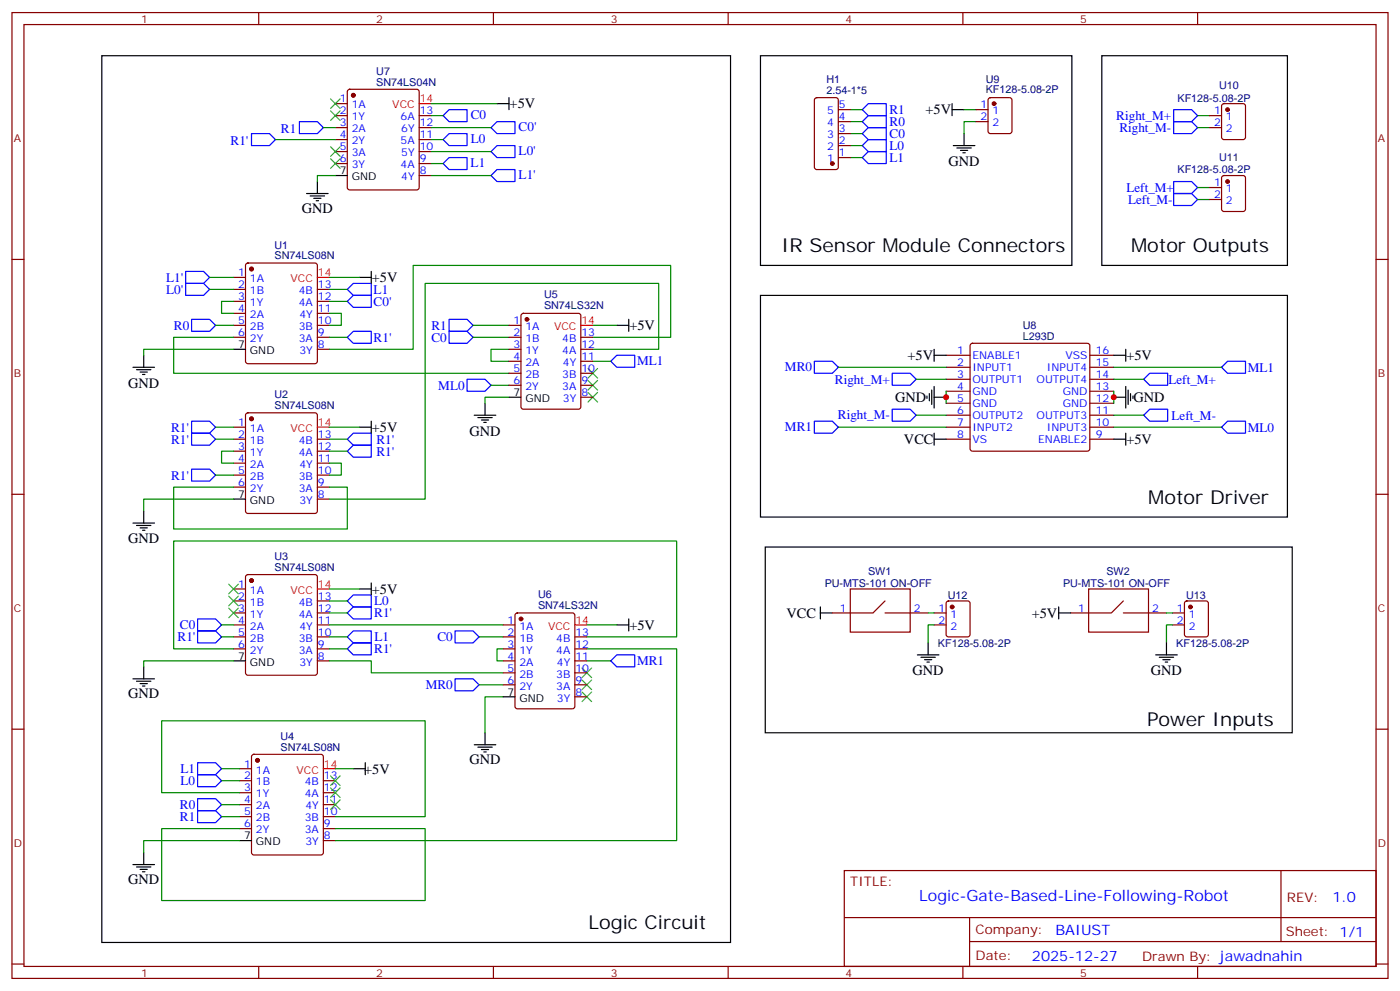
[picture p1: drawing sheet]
<svg xmlns="http://www.w3.org/2000/svg" width="412mm" height="292mm" viewBox="0 0 412 292" stroke-linecap="round" stroke-linejoin="round" font-family="sans-serif">
<g fill="none" stroke="#870000" stroke-width=".35">
<path d="M3.5 3.7h405.4v284.3h-405.4zM7.1 7.2h398.2v277.3h-398.2zM76.2 3.7v3.5M145.3 3.7v3.5M214.5 3.7v3.5M283.6 3.7v3.5M352.8 3.7v3.5M98.8 30.5h3.5M98.8 34h3.5M98.8 37.6h3.5M102.5 26.5l.5-.2h19.8l.5 .2 .2 .5v28.2l-.3 .5-.4 .2h-19.8l-.5-.2-.2-.5v-28.2zM123.5 34h3.5"/>
<path d="M123.5 37.6h3.5M240.1 29l.5-.2h5.6l.7 .4v20l-.4 .7h-5.9l-.7-.4v-20zM246.9 32.3h3.6M246.9 35.8h3.6M246.9 39.3h3.6M287.5 32.3h3.5M287.5 35.8h3.5M291.3 29l.4-.2h5.7l.6 .4 .1 9.4-.5 .7h-5.9l-.6-.4-.1-9.4zM356.3 34h3.5M356.3 37.6h3.5M360.1 30.7l.4-.2h5.7l.6 .4 .1 9.5-.5 .6-5.9 .1-.6-.5-.1-9.4zM98.8 41.1h3.5"/>
<path d="M98.8 44.6h3.5M98.8 48.2h3.5M123.5 41.1h3.5M123.5 44.6h3.5M123.5 48.2h3.5M123.5 51.7h3.5M246.9 42.9h3.6M246.9 46.4h3.6M356.3 55.2h3.5M356.3 58.7h3.5M360.1 51.9l.4-.2h5.7l.6 .4 .1 9.5-.5 .6-5.9 .1-.6-.5-.1-9.4zM3.5 76.4h3.6"/>
<path d="M72.6 77.6l.4-.2h19.8l.5 .2 .2 .5v28.3l-.2 .5-.5 .2h-19.8l-.5-.3-.2-.4v-28.3zM405.3 76.4h3.6M68.8 81.7h3.5M68.8 85.2h3.5M68.8 88.7h3.5M68.8 92.3h3.5M68.8 95.8h3.5M68.8 99.3h3.5M93.5 85.2h3.5M93.5 88.7h3.5M93.5 92.3h3.5M93.5 95.8h3.5"/>
<path d="M93.5 99.3h3.5M149.9 95.8h3.6M149.9 99.3h3.6M153.7 92.5l.5-.2h16.2l.6 .4 .1 27.1-.5 .6-16.4 .1-.7-.5v-27zM171.1 99.3h3.5M93.5 102.8h3.5M149.9 102.8h3.6M149.9 106.4h3.6M149.9 109.9h3.6M149.9 113.4h3.6M171.1 102.8h3.5M171.1 106.4h3.5"/>
<path d="M171.1 109.9h3.5M171.1 113.4h3.5M171.1 116.9h3.5M278.7 104.6h7.1M278.7 108.1h7.1M278.7 111.7h7.1M278.7 115.2h7.1M278.7 118.7h7.1M286 101.3l.5-.2h33.8l.5 .2 .2 .5v30.3l-.2 .5-.5 .2h-33.8l-.5-.2-.2-.5v-30.3zM321 104.6h7.1M321 108.1h7.1M321 111.7h7.1"/>
<path d="M321 115.2h7.1M321 118.7h7.1M68.8 125.8h3.5M68.8 129.3h3.5M68.8 132.8h3.5M68.8 136.3h3.5M68.8 139.9h3.5M72.6 121.7l.4-.2h19.8l.5 .2 .2 .5v28.3l-.2 .5-.5 .2h-19.8l-.5-.3-.2-.4v-28.3zM93.5 129.3h3.5M93.5 132.8h3.5M93.5 136.3h3.5M93.5 139.9h3.5"/>
<path d="M278.7 125.8h7.1M278.7 129.3h7.1M278.7 122.2h7.1M321 125.8h7.1M321 129.3h7.1M321 122.2h7.1M3.5 145.5h3.6M68.8 143.4h3.5M93.5 143.4h3.5M93.5 146.9h3.5M405.3 145.5h3.6M68.8 173.4h3.5"/>
<path d="M68.8 176.9h3.5M72.6 169.4l.4-.2h19.8l.5 .2 .2 .5v28.2l-.2 .5-.5 .2h-19.8l-.5-.2-.2-.5v-28.2zM93.5 176.9h3.5M250.5 173.4h17.6v12.7h-17.6zM260.7 176.9l-3.5 3.5h-12M278.9 177.1l.5-.2h5.6l.7 .4 .1 9.5-.5 .6-5.9 .1-.7-.5v-9.4zM320.7 173.4h17.6v12.7h-17.6zM330.9 176.9l-3.5 3.5h-12M349.1 177.1l.5-.2h5.6l.7 .4 .1 9.5-.5 .6-5.9 .1-.6-.5-.1-9.4zM68.8 180.4h3.5M68.8 184h3.5M68.8 187.5h3.5"/>
<path d="M68.8 191h3.5M93.5 180.4h3.5M93.5 184h3.5M93.5 187.5h3.5M93.5 191h3.5M93.5 194.6h3.5M148.2 184h3.5M148.2 187.5h3.5M148.2 191h3.5M148.2 194.6h3.5M148.2 198.1h3.5M151.9 180.7l.5-.3h16.2l.7 .5v27.1l-.4 .6-16.5 .1-.7-.5v-27z"/>
<path d="M169.3 187.5h3.6M169.3 191h3.6M169.3 194.6h3.6M169.3 198.1h3.6M260.7 180.4h12.7M275.2 180.4h3.5M275.2 184h3.5M330.9 180.4h12.7M345.4 180.4h3.5M345.4 184h3.5M3.5 214.7h3.6M148.2 201.6h3.5"/>
<path d="M169.3 201.6h3.6M169.3 205.1h3.6M405.3 214.7h3.6M70.6 226.3h3.5M70.6 229.8h3.5M70.6 233.4h3.5M70.6 236.9h3.5M74.3 222.3l.5-.2h19.7l.5 .2 .2 .5v28.2l-.2 .5-.5 .2h-19.7l-.5-.2-.2-.5v-28.2zM95.2 229.8h3.6M95.2 233.4h3.6M95.2 236.9h3.6M70.6 240.4h3.5"/>
<path d="M70.6 243.9h3.5M95.2 240.4h3.6M95.2 243.9h3.6M95.2 247.5h3.6M248.7 256.3h156.6v28.2h-156.6zM377.3 256.3v20.9M248.7 270.1h156.5M285.6 277.2h119.6M285.6 270.1v14.2M3.5 283.8h3.6M76.2 284.5v3.5M145.3 284.5v3.5"/>
<path d="M214.5 284.5v3.5M283.6 284.5v3.5M352.8 284.5v3.5M405.3 283.8h3.6"/>
</g>
<g fill="none" stroke="#00f" stroke-width=".35">
<path d="M74.1 39.3h5.3l1.7 1.8-1.7 1.8h-5.3zM88.2 35.8h5.3l1.7 1.8-1.7 1.7h-5.3zM130.5 34l1.8-1.7h5.3v3.5h-5.3zM132.3 39.3h5.3v3.6h-5.3l-1.8-1.8zM146.4 35.8h5.3v3.5h-5.3l-1.8-1.7zM255.8 30.5h5.3v3.5h-5.3l-1.8-1.7zM255.8 34h5.3v3.6h-5.3l-1.8-1.8zM255.8 37.6h5.3v3.5h-5.3l-1.8-1.8zM345.7 32.3h5.3l1.8 1.7-1.8 1.8h-5.3zM345.7 35.8h5.3l1.8 1.8-1.8 1.7h-5.3zM132.3 46.4h5.3v3.5h-5.3l-1.8-1.7zM146.4 49.9h5.3v3.5h-5.3l-1.8-1.7z"/>
<path d="M146.4 42.9h5.3v3.5h-5.3l-1.8-1.8zM255.8 41.1h5.3v3.5h-5.3l-1.8-1.7zM255.8 44.6h5.3v3.6h-5.3l-1.8-1.8zM345.7 57h5.3l1.8 1.7-1.8 1.8h-5.3zM345.7 53.4h5.3l1.8 1.8-1.8 1.8h-5.3zM54.7 79.9h5.3l1.7 1.8-1.7 1.7h-5.3zM54.7 83.4h5.3l1.7 1.8-1.7 1.8h-5.3zM56.4 94h5.3l1.8 1.8-1.8 1.7h-5.3zM102.3 85.2l1.8-1.8h5.3v3.6h-5.3zM102.3 99.3l1.8-1.8h5.3v3.6h-5.3zM104.1 87h5.3v3.5h-5.3l-1.8-1.8zM132.3 94h5.3l1.7 1.8-1.7 1.7h-5.3z"/>
<path d="M132.3 97.5h5.3l1.7 1.8-1.7 1.8h-5.3zM137.6 111.7h5.3l1.7 1.7-1.7 1.8h-5.3zM179.9 106.4l1.8-1.8h5.3v3.5h-5.3zM239.9 106.4h5.3l1.7 1.7-1.7 1.8h-5.3zM262.8 109.9h5.3l1.8 1.8-1.8 1.7h-5.3zM338.7 109.9h5.3v3.5h-5.3l-1.8-1.7zM361.6 106.4h5.3v3.5h-5.3l-1.8-1.8zM56.4 124h5.3l1.8 1.8-1.8 1.7h-5.3zM56.4 127.5h5.3l1.8 1.8-1.8 1.8h-5.3zM56.4 138.1h5.3l1.8 1.8-1.8 1.7h-5.3zM102.3 129.3l1.8-1.8h5.3v3.6h-5.3zM102.3 132.8l1.8-1.7h5.3v3.5h-5.3z"/>
<path d="M239.9 124h5.3l1.7 1.8-1.7 1.7h-5.3zM262.8 120.5h5.3l1.8 1.7-1.8 1.8h-5.3zM338.7 120.5h5.3v3.5h-5.3l-1.8-1.8zM361.6 124h5.3v3.5h-5.3l-1.8-1.7zM104.1 175.2h5.3v3.5h-5.3l-1.8-1.8zM58.2 185.7h5.3l1.8 1.8-1.8 1.8h-5.3zM58.2 182.2h5.3l1.8 1.8-1.8 1.7h-5.3zM102.3 180.4l1.8-1.7h5.3v3.5h-5.3zM102.3 187.5l1.8-1.8h5.3v3.6h-5.3zM102.3 191l1.8-1.7h5.3v3.5h-5.3zM134.1 185.7h5.2l1.8 1.8-1.8 1.8h-5.2zM134.1 199.8h5.2l1.8 1.8-1.8 1.8h-5.2z"/>
<path d="M179.9 194.6l1.8-1.8h5.3v3.5h-5.3zM58.2 224.5h5.3l1.8 1.8-1.8 1.8h-5.3zM58.2 228.1h5.3l1.8 1.7-1.8 1.8h-5.3zM58.2 235.1h5.3l1.8 1.8-1.8 1.8h-5.3zM58.2 238.7h5.3l1.8 1.7-1.8 1.8h-5.3z"/>
</g>
<g fill="none" stroke="#008700" stroke-width=".35">
<path d="M95.2 37.6h3.6M127 37.6h17.6M127 34h3.5M127 30.5h19.4M250.5 32.3h3.5M250.5 35.8h3.5M250.5 39.3h3.5M284 32.3h3.5M287.5 35.8h-3.5v3.5M352.8 37.6h3.5M352.8 34h3.5M81.1 41.1h17.7"/>
<path d="M98.8 51.7h-5.3v1.7M127 41.1h3.5M127 48.2h3.5M127 51.7h17.6M127 44.6h17.6M250.5 42.9h3.5M250.5 46.4h3.5M352.8 55.2h3.5M352.8 58.7h3.5M61.7 85.2h7.1M61.7 81.7h7.1M63.5 95.8h5.3"/>
<path d="M68.8 88.7h-3.5v3.6h3.5M68.8 99.3h-17.6v10.6h98.7M97 92.3h3.5v3.5h-3.5M97 99.3h5.3M97 85.2h5.3M97 81.7h8.8M97 88.7h5.3M139.3 95.8h10.6M139.3 99.3h10.6M174.6 99.3h23v-21.2h-75.9v24.7h-24.7M174.6 95.8h7.1M68.8 102.8h-26.5v1.8"/>
<path d="M144.6 113.4h5.3M149.9 102.8h-5.3v3.6h5.3M149.9 116.9h-7v1.8M174.6 102.8h19.4v-19.4h-68.8v63.5h-28.2M174.6 106.4h5.3M246.9 108.1h31.8M269.9 111.7h8.8M278.7 115.2v3.5M328.1 115.2v3.5M328.1 108.1h31.7M328.1 111.7h8.8M63.5 125.8h5.3"/>
<path d="M63.5 129.3h5.3M63.5 139.9h5.3M68.8 132.8h-3.5v3.5h3.5M97 136.3h3.5v3.6h-3.5M97 125.8h8.8M97 129.3h5.3M97 132.8h5.3M246.9 125.8h31.8M269.9 122.2h8.8M328.1 125.8h31.7M328.1 122.2h8.8M68.8 143.4h-17.6v12.4h51.1v-12.4h-5.3"/>
<path d="M68.8 146.9h-26.5v3.6M97 176.9h5.3M97 173.4h8.8M65.3 184h3.5M65.3 187.5h3.5M68.8 194.6h-26.5v1.7M97 194.6h12.4v3.5h38.8M97 184h51.2M97 187.5h5.3M97 191h5.3M97 180.4h5.3M141.1 187.5h7.1"/>
<path d="M148.2 191h-1.8v3.6h1.8M172.9 187.5h26.4v-28.2h-148.1v31.7h17.6M172.9 191h26.4v56.5h-100.5M172.9 184h8.8M172.9 194.6h7M273.4 180.4h1.8M275.2 184h-1.8v5.3M343.6 180.4h1.8M345.4 184h-1.8v5.3M141.1 201.6h7.1M148.2 205.1h-5.3v10.6M65.3 226.3h5.3"/>
<path d="M65.3 229.8h5.3M65.3 236.9h5.3M70.6 233.4h-23v-21.2h77.6v28.2h-26.4M98.8 226.3h5.3M65.3 240.4h5.3M70.6 247.5h-28.3v3.5M70.6 243.9h-23v21.2h77.6v-21.2h-26.4"/>
</g>
<g fill="#870000" stroke="#870000" stroke-width=".35">
<circle cx="74.1" cy="79.2" r=".53"/>
<circle cx="74.1" cy="123.3" r=".53"/>
<circle cx="74.1" cy="170.9" r=".53"/>
<circle cx="75.8" cy="223.8" r=".53"/>
<circle cx="104.1" cy="28" r=".53"/>
<circle cx="361.6" cy="32.3" r=".53"/>
<circle cx="292.8" cy="30.5" r=".53"/>
<circle cx="361.6" cy="53.4" r=".53"/>
<circle cx="155.2" cy="94" r=".53"/>
<circle cx="153.5" cy="182.2" r=".53"/>
<circle cx="280.5" cy="178.7" r=".53"/>
<circle cx="350.7" cy="178.7" r=".53"/>
<circle cx="245.2" cy="48.2" r=".53"/>
</g>
<g fill="none" stroke="#000" stroke-width=".35">
<path d="M30 16.4h185.2v261.1h-185.2zM224 16.4h91.7v61.7h-91.7zM324.6 16.4h54.6v61.7h-54.6zM146.4 30.5h3.5M149.9 28.8v3.5M280.5 32.3h3.5M280.5 30.5v3.5M284 39.3v3.6M90.3 57h6.4M91.4 57.7h4.2M92.4 58.4h2.1M93.1 59.1h.7"/>
<path d="M93.5 53.4v3.6M98.8 51.7h3.5M280.8 42.9h6.4M281.9 43.6h4.2M282.9 44.3h2.1M283.6 45h.7M109.4 79.9v3.5M105.8 81.7h3.6M181.7 95.8h3.5M185.2 94v3.5M224 87h155.2v65.2h-155.2zM39.2 108.1h6.3"/>
<path d="M40.2 108.8h4.2M41.3 109.5h2.1M42 110.2h.7M42.3 104.6v3.5M68.8 102.8h3.5M142.9 118.7v3.5M149.9 116.9h3.6M273 116.6v.7M273.8 115.9v2.1M274.5 114.8v4.3M275.2 116.9h3.5M275.2 102.8v3.6"/>
<path d="M275.2 113.8v6.3M275.2 104.6h3.5M328.1 116.9h3.5M328.1 104.6h3.5M331.6 102.8v3.6M331.6 113.8v6.3M332.3 114.8v4.3M333 115.9v2.1M333.7 116.6v.7M105.8 125.8h3.6M109.4 124v3.5M139.7 122.2h6.3"/>
<path d="M140.8 122.9h4.2M141.8 123.6h2.1M142.5 124.4h.7M275.2 129.3h3.5M275.2 127.5v3.6M328.1 129.3h3.5M331.6 127.5v3.6M39.2 154h6.3M40.2 154.7h4.2M41.3 155.4h2.1M42 156.1h.7M42.3 150.5v3.5"/>
<path d="M68.8 146.9h3.5M105.8 173.4h3.6M109.4 171.6v3.6M225.4 161h155.2v54.7h-155.2zM241.7 178.7v3.5M311.9 178.7v3.5M39.2 199.8h6.3M42.3 196.3v3.5M68.8 194.6h3.5M181.7 184h3.5M185.2 182.2v3.5M241.7 180.4h3.5"/>
<path d="M270.2 192.8h6.4M271.3 193.5h4.2M272.3 194.2h2.2M273 194.9h.8M273.4 189.3v3.5M311.9 180.4h3.5M340.4 192.8h6.4M341.5 193.5h4.2M342.5 194.2h2.2M343.3 194.9h.7M343.6 189.3v3.5M40.2 200.6h4.2"/>
<path d="M41.3 201.3h2.1M42 202h.7M139.7 219.3h6.3M140.8 220h4.2M142.9 215.7v3.6M148.2 205.1h3.5M104.1 226.3h3.5M107.6 224.5v3.6M141.8 220.7h2.1M142.5 221.4h.7M39.2 254.5h6.3M40.2 255.2h4.2"/>
<path d="M41.3 255.9h2.1M42 256.6h.7M42.3 251v3.5M70.6 247.5h3.5"/>
</g>
<path d="M123.5 30.5h3.5M93.5 81.7h3.5M171.1 95.8h3.5M93.5 125.8h3.5M93.5 173.4h3.5M169.3 184h3.6M95.2 226.3h3.6" fill="none" stroke="#f00" stroke-width=".35"/>
<g fill="none" stroke="#3c3" stroke-width=".35">
<path d="M97.4 32.6l2.8 2.9M97.4 29.1l2.8 2.8M100.2 32.6l-2.8 2.9M100.2 29.1l-2.8 2.8M97.4 46.7l2.8 2.9M97.4 43.2l2.8 2.8M100.2 46.7l-2.8 2.9M100.2 43.2l-2.8 2.8M173.2 108.5l2.8 2.8M173.2 112l2.8 2.8M173.2 115.5l2.8 2.9M176 108.5l-2.8 2.8"/>
<path d="M176 112l-2.8 2.8M176 115.5l-2.8 2.9M67.4 179l2.8 2.9M67.4 175.5l2.8 2.8M67.4 172l2.8 2.8M70.2 179l-2.8 2.9M70.2 175.5l-2.8 2.8M70.2 172l-2.8 2.8M171.4 196.7l2.9 2.8M174.3 196.7l-2.9 2.8M171.4 200.2l2.9 2.8M171.4 203.7l2.9 2.9"/>
<path d="M174.3 200.2l-2.9 2.8M174.3 203.7l-2.9 2.9M97.4 228.4l2.8 2.8M97.4 232l2.8 2.8M97.4 235.5l2.8 2.8M100.2 228.4l-2.8 2.8M100.2 232l-2.8 2.8M100.2 235.5l-2.8 2.8"/>
</g>
<g fill="#c00">
<circle cx="328.1" cy="116.9" r=".88"/>
<circle cx="278.7" cy="116.9" r=".88"/>
</g>
<g font-size="5.6">
<text x="230.2" y="74.3">IR Sensor Module Connectors</text>
<text x="333.2" y="74.3">Motor Outputs</text>
<text x="338.3" y="148.3">Motor Driver</text>
<text x="337.9" y="213.6">Power Inputs</text>
<text x="173.3" y="273.6">Logic Circuit</text>
</g>
<text font-size="4.6" fill="#00f" x="270.8" y="265.3">Logic-Gate-Based-Line-Following-Robot</text>
<g font-size="4.2">
<text x="150.1" y="31.9">+5V</text>
<text x="272.6" y="33.7">+5V</text>
<text x="279.4" y="48.9">GND</text>
<text x="88.9" y="62.6">GND</text>
<text x="109.5" y="83.1">+5V</text>
<text x="185.4" y="97.2">+5V</text>
<text x="267.3" y="106">+5V</text>
<text x="331.8" y="106">+5V</text>
<text x="37.7" y="114.1">GND</text>
<text x="263.7" y="118.4">GND</text>
<text x="333.9" y="118.4">GND</text>
<text x="109.5" y="127.2">+5V</text>
<text x="138.3" y="128.3">GND</text>
<text x="266.3" y="130.7">VCC</text>
<text x="331.8" y="130.7">+5V</text>
<text x="37.7" y="160">GND</text>
<text x="109.5" y="174.8">+5V</text>
<text x="185.4" y="185.4">+5V</text>
<text x="231.7" y="181.8">VCC</text>
<text x="303.9" y="181.8">+5V</text>
<text x="268.8" y="198.8">GND</text>
<text x="339" y="198.8">GND</text>
<text x="37.7" y="205.5">GND</text>
<text x="107.3" y="227.7">+5V</text>
<text x="138.3" y="224.9">GND</text>
<text x="37.7" y="260.2">GND</text>
</g>
<g font-size="4.2" fill="#00f">
<text x="392.5" y="265.6">1.0</text>
<text x="310.9" y="275.1">BAIUST</text>
<text x="304" y="282.9">2025-12-27</text>
</g>
<g font-size="3.9" fill="#00f">
<text x="138.7" y="35">C0</text>
<text x="262" y="33.4">R1</text>
<text x="328.8" y="35.3">Right_M+</text>
<text x="82.7" y="39.2">R1</text>
<text x="152.8" y="38.5">C0'</text>
<text x="262.1" y="37">R0</text>
<text x="262.1" y="40.5">C0</text>
<text x="329.7" y="38.8">Right_M-</text>
<text x="67.9" y="42.8">R1'</text>
<text x="138.7" y="42.1">L0</text>
<text x="152.8" y="45.6">L0'</text>
<text x="262" y="47.6">L1</text>
<text x="262" y="44">L0</text>
<text x="138.6" y="49.1">L1</text>
<text x="152.8" y="52.6">L1'</text>
<text x="331.8" y="56.5">Left_M+</text>
<text x="332.3" y="60">Left_M-</text>
<text x="49" y="82.9">L1'</text>
<text x="49" y="86.5">L0'</text>
<text x="110.1" y="86.6">L1</text>
<text x="110.1" y="90.1">C0'</text>
<text x="51.2" y="97">R0</text>
<text x="110.1" y="100.7">R1'</text>
<text x="127.1" y="97">R1</text>
<text x="127.1" y="100.6">C0</text>
<text x="187.7" y="107.6">ML1</text>
<text x="231.2" y="109.3">MR0</text>
<text x="245.9" y="112.9">Right_M+</text>
<text x="344.2" y="113">Left_M+</text>
<text x="367.6" y="109.5">ML1</text>
<text x="129.1" y="114.7">ML0</text>
<text x="246.8" y="123.5">Right_M-</text>
<text x="345.1" y="123.6">Left_M-</text>
<text x="50.4" y="127.1">R1'</text>
<text x="50.4" y="130.6">R1'</text>
<text x="110.9" y="130.6">R1'</text>
<text x="231.2" y="127">MR1</text>
<text x="367.6" y="127.1">ML0</text>
<text x="110.9" y="134.1">R1'</text>
<text x="50.4" y="141.2">R1'</text>
<text x="110.2" y="178.2">L0</text>
<text x="53" y="185.2">C0</text>
<text x="110.2" y="181.8">R1'</text>
<text x="52.3" y="188.8">R1'</text>
<text x="110.3" y="188.8">L1</text>
<text x="128.8" y="188.8">C0</text>
<text x="110.2" y="192.3">R1'</text>
<text x="187.7" y="195.8">MR1</text>
<text x="125.4" y="202.9">MR0</text>
<text x="53.2" y="227.6">L1</text>
<text x="53.2" y="231.1">L0</text>
<text x="53" y="238.2">R0</text>
<text x="53" y="241.7">R1</text>
</g>
<g font-size="3.9" fill="#800">
<text x="250.5" y="260.9">TITLE:</text>
<text x="379.1" y="265.6">REV:</text>
<text x="287.4" y="275.1">Company:</text>
<text x="378.7" y="275.7">Sheet: 1/1</text>
<text x="287.4" y="282.8">Date:</text>
<text x="336.4" y="282.8">Drawn By: jawadnahin</text>
</g>
<g font-size="3.2" fill="#800">
<text x="41.6" y="6.7">1</text>
<text x="110.8" y="6.7">2</text>
<text x="179.9" y="6.7">3</text>
<text x="249.1" y="6.7">4</text>
<text x="318.2" y="6.7">5</text>
<text x="4.1" y="41.8">A</text>
<text x="405.9" y="41.8">A</text>
<text x="4.1" y="110.9">B</text>
<text x="405.9" y="110.9">B</text>
<text x="4.1" y="180.1">C</text>
<text x="405.9" y="180.1">C</text>
<text x="4.1" y="249.2">D</text>
<text x="405.9" y="249.2">D</text>
<text x="41.6" y="287.5">1</text>
<text x="110.8" y="287.5">2</text>
<text x="179.9" y="287.5">3</text>
<text x="249.1" y="287.5">4</text>
<text x="318.2" y="287.5">5</text>
</g>
<g font-size="3.2" fill="#000080">
<text x="110.8" y="22">U7</text>
<text x="110.8" y="25.2">SN74LS04N</text>
<text x="243.4" y="27.7">2.54-1*5</text>
<text x="243.4" y="24.5">H1</text>
<text x="290.4" y="27.5">KF128-5.08-2P</text>
<text x="290.4" y="24.3">U9</text>
<text x="346.9" y="29.9">KF128-5.08-2P</text>
<text x="359.1" y="26.1">U10</text>
<text x="359.1" y="47.3">U11</text>
<text x="346.9" y="51.1">KF128-5.08-2P</text>
<text x="80.9" y="76.4">SN74LS08N</text>
<text x="80.9" y="73.2">U1</text>
<text x="160.2" y="87.8">U5</text>
<text x="160.2" y="91">SN74LS32N</text>
<text x="301.3" y="100">L293D</text>
<text x="301.3" y="96.8">U8</text>
<text x="80.9" y="117.3">U2</text>
<text x="80.9" y="120.5">SN74LS08N</text>
<text x="80.9" y="164.9">U3</text>
<text x="80.9" y="168.1">SN74LS08N</text>
<text x="242.9" y="172.8">PU-MTS-101 ON-OFF</text>
<text x="255.7" y="169.2">SW1</text>
<text x="313.1" y="172.8">PU-MTS-101 ON-OFF</text>
<text x="325.9" y="169.2">SW2</text>
<text x="158.5" y="179.2">SN74LS32N</text>
<text x="158.5" y="176">U6</text>
<text x="279.2" y="176.3">U12</text>
<text x="349.4" y="176.3">U13</text>
<text x="276.3" y="190.4">KF128-5.08-2P</text>
<text x="346.5" y="190.4">KF128-5.08-2P</text>
<text x="82.6" y="221">SN74LS08N</text>
<text x="82.6" y="217.8">U4</text>
</g>
<g font-size="3.2" fill="#00f">
<text x="100.1" y="30.2">1</text>
<text x="100.1" y="33.7">2</text>
<text x="103.6" y="31.9">1A</text>
<text x="103.6" y="35.5">1Y</text>
<text x="118" y="35.5">6A</text>
<text x="123.6" y="33.7">13</text>
<text x="243.6" y="33.7">5</text>
<text x="247.1" y="31.9">5</text>
<text x="247.1" y="35.5">4</text>
<text x="288.8" y="31.9">1</text>
<text x="288.8" y="35.5">2</text>
<text x="292.3" y="33.7">1</text>
<text x="357.6" y="33.7">1</text>
<text x="361.1" y="35.5">1</text>
<text x="100.1" y="37.2">3</text>
<text x="100.1" y="40.7">4</text>
<text x="103.6" y="39">2A</text>
<text x="118.2" y="39">6Y</text>
<text x="123.6" y="40.7">11</text>
<text x="123.6" y="37.2">12</text>
<text x="243.6" y="37.2">4</text>
<text x="243.6" y="40.7">3</text>
<text x="247.1" y="39">3</text>
<text x="292.3" y="37.2">2</text>
<text x="357.6" y="37.2">2</text>
<text x="361.1" y="39">2</text>
<text x="100.1" y="44.3">5</text>
<text x="100.1" y="47.8">6</text>
<text x="103.6" y="42.5">2Y</text>
<text x="103.6" y="46">3A</text>
<text x="118" y="42.5">5A</text>
<text x="118.2" y="46">5Y</text>
<text x="123.6" y="47.8">9</text>
<text x="123.6" y="44.3">10</text>
<text x="243.6" y="44.3">2</text>
<text x="243.6" y="47.8">1</text>
<text x="247.1" y="42.5">2</text>
<text x="247.1" y="46">1</text>
<text x="103.6" y="49.6">3Y</text>
<text x="118" y="49.6">4A</text>
<text x="118.2" y="53.1">4Y</text>
<text x="123.6" y="51.3">8</text>
<text x="357.6" y="54.9">1</text>
<text x="357.6" y="58.4">2</text>
<text x="361.1" y="56.6">1</text>
<text x="361.1" y="60.1">2</text>
<text x="70.1" y="81.3">1</text>
<text x="73.6" y="83.1">1A</text>
<text x="70.1" y="84.8">2</text>
<text x="70.1" y="88.4">3</text>
<text x="73.6" y="86.6">1B</text>
<text x="88" y="86.6">4B</text>
<text x="93.7" y="88.4">12</text>
<text x="93.7" y="84.8">13</text>
<text x="70.1" y="91.9">4</text>
<text x="70.1" y="95.4">5</text>
<text x="73.6" y="90.1">1Y</text>
<text x="73.6" y="93.7">2A</text>
<text x="88" y="90.1">4A</text>
<text x="88.2" y="93.7">4Y</text>
<text x="93.7" y="95.4">10</text>
<text x="93.7" y="91.9">11</text>
<text x="151.3" y="95.4">1</text>
<text x="70.1" y="99">6</text>
<text x="73.6" y="97.2">2B</text>
<text x="73.6" y="100.7">2Y</text>
<text x="88" y="97.2">3B</text>
<text x="88" y="100.7">3A</text>
<text x="93.7" y="99">9</text>
<text x="151.3" y="99">2</text>
<text x="154.8" y="97.2">1A</text>
<text x="154.8" y="100.7">1B</text>
<text x="165.6" y="100.7">4B</text>
<text x="171.3" y="99">13</text>
<text x="88.2" y="104.2">3Y</text>
<text x="93.7" y="102.5">8</text>
<text x="151.3" y="102.5">3</text>
<text x="151.3" y="106">4</text>
<text x="154.8" y="104.2">1Y</text>
<text x="154.8" y="107.8">2A</text>
<text x="165.6" y="104.2">4A</text>
<text x="165.8" y="107.8">4Y</text>
<text x="171.3" y="106">11</text>
<text x="171.3" y="102.5">12</text>
<text x="282" y="104.2">1</text>
<text x="282" y="107.8">2</text>
<text x="286.5" y="105.7">ENABLE1</text>
<text x="313.8" y="105.7">VSS</text>
<text x="322.8" y="107.8">15</text>
<text x="322.8" y="104.2">16</text>
<text x="151.3" y="109.5">5</text>
<text x="151.3" y="113.1">6</text>
<text x="154.8" y="111.3">2B</text>
<text x="165.6" y="111.3">3B</text>
<text x="171.3" y="113.1">9</text>
<text x="171.3" y="109.5">10</text>
<text x="282" y="111.3">3</text>
<text x="286.5" y="109.2">INPUT1</text>
<text x="286.5" y="112.7">OUTPUT1</text>
<text x="305.3" y="112.7">OUTPUT4</text>
<text x="308.4" y="109.2">INPUT4</text>
<text x="322.8" y="111.3">14</text>
<text x="154.8" y="114.8">2Y</text>
<text x="165.6" y="114.8">3A</text>
<text x="165.8" y="118.4">3Y</text>
<text x="171.3" y="116.6">8</text>
<text x="282" y="114.8">4</text>
<text x="282" y="118.4">5</text>
<text x="286.5" y="116.2">GND</text>
<text x="286.5" y="119.8">GND</text>
<text x="313" y="119.8">GND</text>
<text x="313" y="116.2">GND</text>
<text x="322.8" y="118.4">12</text>
<text x="322.8" y="114.8">13</text>
<text x="70.1" y="125.4">1</text>
<text x="282" y="121.9">6</text>
<text x="282" y="125.4">7</text>
<text x="286.5" y="123.3">OUTPUT2</text>
<text x="305.3" y="123.3">OUTPUT3</text>
<text x="322.8" y="125.4">10</text>
<text x="322.8" y="121.9">11</text>
<text x="70.1" y="128.9">2</text>
<text x="73.6" y="127.2">1A</text>
<text x="73.6" y="130.7">1B</text>
<text x="88" y="130.7">4B</text>
<text x="93.7" y="128.9">13</text>
<text x="282" y="128.9">8</text>
<text x="286.5" y="126.8">INPUT2</text>
<text x="286.5" y="130.4">VS</text>
<text x="305.8" y="130.4">ENABLE2</text>
<text x="308.4" y="126.8">INPUT3</text>
<text x="322.8" y="128.9">9</text>
<text x="70.1" y="132.5">3</text>
<text x="70.1" y="136">4</text>
<text x="73.6" y="134.2">1Y</text>
<text x="73.6" y="137.8">2A</text>
<text x="88" y="134.2">4A</text>
<text x="88.2" y="137.8">4Y</text>
<text x="93.7" y="136">11</text>
<text x="93.7" y="132.5">12</text>
<text x="70.1" y="139.5">5</text>
<text x="70.1" y="143.1">6</text>
<text x="73.6" y="141.3">2B</text>
<text x="88" y="141.3">3B</text>
<text x="93.7" y="143.1">9</text>
<text x="93.7" y="139.5">10</text>
<text x="73.6" y="144.8">2Y</text>
<text x="88" y="144.8">3A</text>
<text x="88.2" y="148.3">3Y</text>
<text x="93.7" y="146.6">8</text>
<text x="70.1" y="173">1</text>
<text x="70.1" y="176.6">2</text>
<text x="73.6" y="174.8">1A</text>
<text x="73.6" y="178.3">1B</text>
<text x="88" y="178.3">4B</text>
<text x="93.7" y="176.6">13</text>
<text x="70.1" y="180.1">3</text>
<text x="70.1" y="183.6">4</text>
<text x="73.6" y="181.9">1Y</text>
<text x="73.6" y="185.4">2A</text>
<text x="88" y="181.9">4A</text>
<text x="88.2" y="185.4">4Y</text>
<text x="93.7" y="183.6">11</text>
<text x="93.7" y="180.1">12</text>
<text x="149.5" y="183.6">1</text>
<text x="153" y="185.4">1A</text>
<text x="247.4" y="180.1">1</text>
<text x="269.2" y="180.1">2</text>
<text x="276.5" y="180.1">1</text>
<text x="276.5" y="183.6">2</text>
<text x="280" y="181.9">1</text>
<text x="280" y="185.4">2</text>
<text x="317.6" y="180.1">1</text>
<text x="339.4" y="180.1">2</text>
<text x="346.7" y="180.1">1</text>
<text x="346.7" y="183.6">2</text>
<text x="350.2" y="181.9">1</text>
<text x="350.2" y="185.4">2</text>
<text x="70.1" y="187.1">5</text>
<text x="70.1" y="190.7">6</text>
<text x="73.6" y="188.9">2B</text>
<text x="88" y="188.9">3B</text>
<text x="93.7" y="190.7">9</text>
<text x="93.7" y="187.1">10</text>
<text x="149.5" y="187.1">2</text>
<text x="149.5" y="190.7">3</text>
<text x="153" y="188.9">1B</text>
<text x="163.8" y="188.9">4B</text>
<text x="169.5" y="190.7">12</text>
<text x="169.5" y="187.1">13</text>
<text x="73.6" y="192.4">2Y</text>
<text x="88" y="192.4">3A</text>
<text x="88.2" y="196">3Y</text>
<text x="93.7" y="194.2">8</text>
<text x="149.5" y="194.2">4</text>
<text x="149.5" y="197.7">5</text>
<text x="153" y="192.4">1Y</text>
<text x="153" y="196">2A</text>
<text x="163.8" y="192.4">4A</text>
<text x="164.1" y="196">4Y</text>
<text x="169.5" y="197.7">10</text>
<text x="169.5" y="194.2">11</text>
<text x="149.5" y="201.3">6</text>
<text x="153" y="199.5">2B</text>
<text x="153" y="203">2Y</text>
<text x="163.8" y="199.5">3B</text>
<text x="163.8" y="203">3A</text>
<text x="169.5" y="201.3">9</text>
<text x="164.1" y="206.6">3Y</text>
<text x="169.5" y="204.8">8</text>
<text x="71.9" y="226">1</text>
<text x="75.4" y="227.7">1A</text>
<text x="71.9" y="229.5">2</text>
<text x="71.9" y="233">3</text>
<text x="75.4" y="231.2">1B</text>
<text x="89.8" y="231.2">4B</text>
<text x="95.4" y="233">12</text>
<text x="95.4" y="229.5">13</text>
<text x="71.9" y="236.5">4</text>
<text x="75.4" y="234.8">1Y</text>
<text x="75.4" y="238.3">2A</text>
<text x="89.8" y="234.8">4A</text>
<text x="90" y="238.3">4Y</text>
<text x="95.4" y="236.5">11</text>
<text x="71.9" y="240.1">5</text>
<text x="71.9" y="243.6">6</text>
<text x="75.4" y="241.8">2B</text>
<text x="75.4" y="245.4">2Y</text>
<text x="89.8" y="241.8">3B</text>
<text x="89.8" y="245.4">3A</text>
<text x="95.4" y="243.6">9</text>
<text x="95.4" y="240.1">10</text>
<text x="90" y="248.9">3Y</text>
<text x="95.4" y="247.1">8</text>
</g>
<g font-size="3.2" fill="#f00">
<text x="115.6" y="31.9">VCC</text>
<text x="123.6" y="30.2">14</text>
<text x="85.6" y="83.1">VCC</text>
<text x="93.7" y="81.3">14</text>
<text x="171.3" y="95.4">14</text>
<text x="163.2" y="97.2">VCC</text>
<text x="93.7" y="125.4">14</text>
<text x="85.6" y="127.2">VCC</text>
<text x="93.7" y="173">14</text>
<text x="85.6" y="174.8">VCC</text>
<text x="161.4" y="185.4">VCC</text>
<text x="169.5" y="183.6">14</text>
<text x="87.3" y="227.7">VCC</text>
<text x="95.4" y="226">14</text>
</g>
<g font-size="3.2">
<text x="100.1" y="51.3">7</text>
<text x="103.6" y="53.1">GND</text>
<text x="70.1" y="102.5">7</text>
<text x="73.6" y="104.2">GND</text>
<text x="151.3" y="116.6">7</text>
<text x="154.8" y="118.4">GND</text>
<text x="70.1" y="146.6">7</text>
<text x="73.6" y="148.3">GND</text>
<text x="70.1" y="194.2">7</text>
<text x="73.6" y="196">GND</text>
<text x="149.5" y="204.8">7</text>
<text x="153" y="206.6">GND</text>
<text x="71.9" y="247.1">7</text>
<text x="75.4" y="248.9">GND</text>
</g>
</svg>
